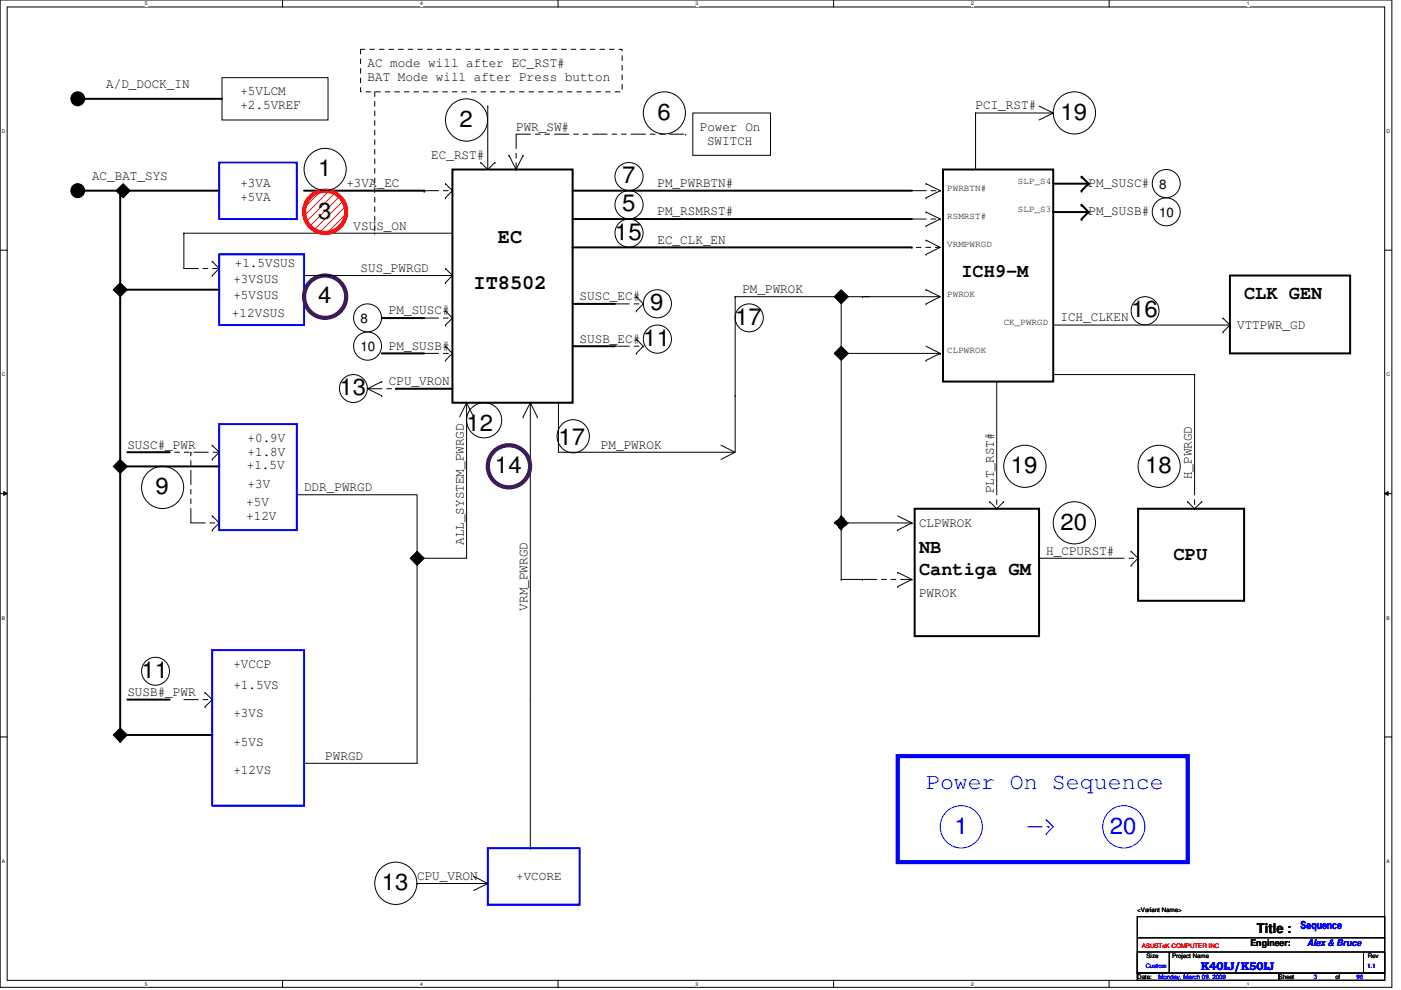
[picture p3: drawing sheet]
<svg xmlns="http://www.w3.org/2000/svg" width="297mm" height="210mm" viewBox="0 0 297 210" stroke-linecap="round" stroke-linejoin="round" font-family="sans-serif">
<path d="M0 0h295.1v209.3h-295.1zM1.5 1.5h292.1v206.4h-292.1z" fill="none" stroke="#000" stroke-width=".21"/>
<g fill="#fff">
<path d="M30.7 .2h.6v1.2h-.6z"/>
<path d="M30.7 208h.6v1.2h-.6z"/>
</g>
<path d="M59.9 0v1.5M59.9 207.9v1.4" fill="none" stroke="#000" stroke-width=".21"/>
<g fill="#fff">
<path d="M89.1 .2h.6v1.2h-.6z"/>
<path d="M89.1 208h.6v1.2h-.6z"/>
</g>
<path d="M118.3 0v1.5M118.3 207.9v1.4" fill="none" stroke="#000" stroke-width=".21"/>
<g fill="#fff">
<path d="M147.5 .2h.6v1.2h-.6z"/>
<path d="M147.5 208h.6v1.2h-.6z"/>
</g>
<path d="M176.7 0v1.5M176.7 207.9v1.4" fill="none" stroke="#000" stroke-width=".21"/>
<g fill="#fff">
<path d="M205.9 .2h.6v1.2h-.6z"/>
<path d="M205.9 208h.6v1.2h-.6z"/>
</g>
<path d="M235.2 0v1.5M235.2 207.9v1.4" fill="none" stroke="#000" stroke-width=".21"/>
<g fill="#fff">
<path d="M264.3 .2h.6v1.2h-.6z"/>
<path d="M264.3 208h.6v1.2h-.6z"/>
<path d="M.4 27.3h.8v1.1h-.8z"/>
<path d="M294 27.3h.7v1.1h-.7z"/>
<path d="M.4 78.8h.8v1.2h-.8z"/>
<path d="M294 78.8h.7v1.2h-.7z"/>
</g>
<path d="M0 53h1.5M293.6 53h1.5" fill="none" stroke="#000" stroke-width=".21"/>
<g fill="#fff">
<path d="M.4 130.4h.7v1.2h-.7z"/>
<path d="M294 130.4h.7v1.2h-.7z"/>
</g>
<path d="M0 104.6h1.5M.8 104.2l.7 .4-.7 .4zM293.6 104.6l.7-.4v.8zM293.6 104.6h1.5" fill="none" stroke="#000" stroke-width=".21"/>
<path d="M.8 104.2l.7 .4-.7 .4zM293.6 104.6l.7-.4v.8z" fill="#000"/>
<g fill="#fff">
<path d="M.4 182h.7v1.2h-.7z"/>
<path d="M294 182h.7v1.2h-.7z"/>
</g>
<g fill="none" stroke="#000" stroke-width=".21">
<path d="M47.1 16.5h22.4v8.9h-22.4zM107.9 32.9h.1M107.9 32.9l1.5 3 1.5-3M110.9 32.9h.1M146.9 24h16.5v8.9h-16.5zM196.3 38.9h.1M196.3 38.9l3 1.5M39 49.4h.1M39 49.4h56.9M39 49.4v7.5M45 55.4h.1M45 55.4l1.5 1.5"/>
<path d="M95.9 49.4h.1M196.3 47.9h.1M199.3 46.4l-3 1.5M178.3 61.4l1.6 1.5-1.6 1.5-1.4-1.5zM178.3 73.4l1.6 1.5-1.6 1.5-1.4-1.5zM182.8 62.9h.1M182.8 62.9h16.5M196.3 76.4h.1M196.3 64.4h.1M196.3 61.4h.1M196.3 73.4l3 1.5M196.3 61.4l3 1.5"/>
<path d="M199.3 74.9h.1M199.3 74.9l-3 1.5M199.3 62.9l-3 1.5M223.3 79.4h.1M223.3 79.4h30M253.3 79.4h.1M253.3 79.4v22.5M211.3 80.9h.1M211.3 80.9v21M62.9 104.9h25.5v56.9M209.8 106.4h.1M209.8 106.4l1.5 1.5 1.5-1.5"/>
<path d="M212.8 106.4h.1M220.3 118.4h.1M220.3 118.4h15M239.8 116.9h.1M239.8 119.9h.1M239.8 116.9l1.5 1.5-1.5 1.5M251.8 106.4h.1M251.8 106.4l1.5 1.5 1.5-1.5M254.8 106.4h.1M190.3 124.4h.1M193.3 122.9l-3 1.5M0 156.3h1.5"/>
<path d="M293.6 156.3h1.5M88.4 187.3h.1M88.4 187.3h15M241.1 194.4h52.5v11.9h-52.5zM241.1 198.8h52.5M293.6 198.8h.1M241.1 201.8h6.8v4.5h-6.8zM241.1 206.3h30v1.6h-30zM248 201.8h41.1M271.1 206.3h22.5v1.6h-22.5zM289.1 201.8h4.5v4.5h-4.5zM289.1 201.8h.1"/>
<circle cx="16.5" cy="20.9" r="1.48"/>
<circle cx="16.5" cy="40.4" r="1.48"/>
</g>
<g fill="#000">
<path d="M178.3 61.4l1.6 1.5-1.6 1.5-1.4-1.5z" fill-rule="evenodd"/>
<path d="M178.3 73.4l1.6 1.5-1.6 1.5-1.4-1.5z" fill-rule="evenodd"/>
<path d="M178.3 109.4l1.6 1.5-1.6 1.5-1.4-1.5z" fill-rule="evenodd"/>
<circle cx="16.5" cy="20.9" r="1.48"/>
<circle cx="16.5" cy="40.4" r="1.48"/>
</g>
<path d="M178.3 109.4l1.6 1.5-1.6 1.5-1.4-1.5z" fill="none" stroke="#000" stroke-width=".21" stroke-dasharray="1 1 1 1 1 1 1 1"/>
<path d="M109.4 28.4v7.5M109.4 35.9h.1M109.4 28.4h36M145.4 28.4h.1M39 56.9h7.5M46.5 56.9h.1M193.3 46.4h6M199.3 46.4h.1M235.3 118.4h6M241.3 118.4h.1" fill="none" stroke="#000" stroke-width=".21" stroke-dasharray="3 1 1 1 1 1"/>
<g fill="none" stroke="#00f" stroke-width=".21">
<path d="M221.8 173.8h.1M221.8 176.8h.1M221.8 173.8l1.5 1.5-1.5 1.5"/>
<circle cx="203.8" cy="175.3" r="4.5"/>
<circle cx="238.3" cy="175.3" r="4.5"/>
</g>
<path d="M223.3 38.9h7.5M229.3 37.5l1.5 1.4M230.8 38.9l-1.5 1.5M16.5 40.4h10.5M64.5 40.4h25.5M121.4 46.4h71.9M223.3 45h7.5M229.3 43.4l1.5 1.6M230.8 45l-1.5 1.4M193.9 107.9h26.4v27h-26.4zM241.3 107.9h22.5v19.5h-22.5zM27 155.8h18" fill="none" stroke="#000" stroke-width=".42"/>
<g fill="#000">
<circle cx="229.3" cy="37.5" r=".21"/>
<circle cx="230.8" cy="38.9" r=".21"/>
<circle cx="90" cy="40.4" r=".21"/>
<circle cx="229.3" cy="40.4" r=".21"/>
<circle cx="229.3" cy="46.4" r=".21"/>
<circle cx="229.3" cy="43.4" r=".21"/>
<circle cx="230.8" cy="45" r=".21"/>
</g>
<path d="M46.5 53.9h18v15h-18zM46.5 89.9h16.4v22.5h-16.4zM45 137.8h19.5v33h-19.5z" fill="none" stroke="#00f" stroke-width=".42"/>
<path d="M190.3 160.3h61.5v22.5h-61.5z" fill="none" stroke="#00f" stroke-width=".89"/>
<path d="M217.9 175.3h4.5M222.4 175.3h.1" fill="none" stroke="#00f" stroke-width=".21" stroke-dasharray="3 1 1 1 1 1"/>
<circle cx="68.9" cy="44.9" r="4.5" fill="#f00"/>
<circle cx="68.9" cy="44.9" r="4.5" fill="none" stroke="#f00" stroke-width=".89"/>
<g fill="none" stroke="#000" stroke-width=".42">
<path d="M17.1 21h30M95.9 35.9h25.5v49.5h-25.5zM199.9 35.9h23.4v45h-23.4zM46.5 40.4h-21v117M121.4 40.4h71.9M121.4 52.5h71.9M260.8 58.4h25.5v16.5h-25.5zM27 61.4h19.5M80.9 67.4h9.1M80.9 74.9h9.1M121.4 64.4h9M121.4 73.4h9"/>
<path d="M27 98.9h19.5M27 95.9h9M83.9 82.4h12M27 148.3h9"/>
</g>
<g fill="#000">
<path d="M24.6 40.4l1.5-1.5 1.5 1.5-1.5 1.6z" fill-rule="evenodd"/>
<path d="M25.5 59.9l1.5 1.5-1.5 1.5-1.5-1.5z" fill-rule="evenodd"/>
<path d="M25.5 97.4l1.5 1.5-1.5 1.5-1.5-1.5z" fill-rule="evenodd"/>
<path d="M88.4 116.9l1.6 1.5-1.6 1.5-1.5-1.5z" fill-rule="evenodd"/>
<path d="M24 155.8l1.5-1.5 1.5 1.5-1.5 1.6z" fill-rule="evenodd"/>
</g>
<g fill="none" stroke="#000" stroke-width=".21">
<path d="M94.4 38.9h.1M94.4 38.9l1.5 1.5-1.5 1.6M101.9 34.5h.1M101.9 34.5l1.5 1.4M103.4 22.5h.1M103.4 22.5v13.4M104.9 34.5h.1M104.9 34.5l-1.5 1.4M206.8 24h.1M206.8 24v11.9M206.8 24h16.5M220.3 22.5l3 1.5-3 1.4"/>
<path d="M223.3 24h.1M24.6 40.4l1.5-1.5 1.5 1.5-1.5 1.6zM25.5 59.9l1.5 1.5-1.5 1.5-1.5-1.5zM45 58.4h.1M46.5 56.9l-1.5 1.5M64.5 58.4h31.4M94.4 42h.1M94.4 59.9h.1M94.4 56.9h.1M94.4 56.9l1.5 1.5M95.9 58.4h.1M95.9 58.4l-1.5 1.5"/>
<path d="M196.3 42h.1M196.3 45h.1M196.3 53.9h.1M196.3 50.9h.1M196.3 45l3 1.4M196.3 50.9l3 1.6-3 1.4M199.3 40.4l-3 1.6M94.4 68.9h.1M94.4 65.9h.1M94.4 76.4h.1M94.4 73.4h.1M94.4 65.9l1.5 1.5-1.5 1.5"/>
<path d="M94.4 73.4l1.5 1.5-1.5 1.5M134.9 65.9h.1M134.9 62.9h.1M134.9 74.9h.1M134.9 71.9h.1M134.9 62.9l1.5 1.5-1.5 1.5M134.9 71.9l1.5 1.5-1.5 1.5M155.9 62.9h.1M155.9 62.9v21M155.9 62.9h28.5M178.3 75.2h.1M178.3 62.9v60"/>
<path d="M178.3 74.9h21M199.3 74.9h.1M223.3 68.9h37.5M259.3 67.4h.1M259.3 70.4h.1M259.3 67.4l1.5 1.5M260.8 68.9h.1M260.8 68.9l-1.5 1.5M25.5 97.4l1.5 1.5-1.5 1.5-1.5-1.5zM45 94.4h.1M45 97.4h.1M45 94.4l1.5 1.5-1.5 1.5"/>
<path d="M80.9 83.9h.1M80.9 80.9h.1M80.9 80.9l-3 1.5 3 1.5M98.9 85.4l-1.5 3M98.9 85.4l1.5 3M98.9 85.4v33h-10.5M110.9 88.4h.1M112.4 85.4h.1M112.4 85.4v94.4M112.4 85.4l-1.5 3M112.4 85.4l1.5 3M113.9 88.4h.1"/>
<path d="M152.9 94.4l3 1.5-3 1.5M155.9 83.9h.1M155.9 83.9v12h-37.5v-10.5M45 109.4h.1M45 112.4h.1M45 109.4l1.5 1.5-1.5 1.5M88.4 116.9l1.6 1.5-1.6 1.5-1.5-1.5zM178.3 110.9h15M190.3 112.4h.1M190.3 109.4l3 1.5M193.3 110.9h.1M193.3 110.9l-3 1.5"/>
<path d="M178.3 122.9h.1M178.3 122.9h4.5M182.8 122.9h.1M190.3 121.4h.1M190.3 121.4l3 1.5M24 155.8l1.5-1.5 1.5 1.5-1.5 1.6zM43.5 146.9h.1M43.5 149.9h.1M43.5 146.9l1.5 1.4-1.5 1.6M64.5 161.8h23.9M112.4 179.8h.1M100.4 185.8l3 1.5-3 1.5"/>
<circle cx="68.9" cy="35.9" r="4.5"/>
<circle cx="98.9" cy="25.4" r="4.5"/>
<circle cx="133.4" cy="37.4" r="2.98"/>
<circle cx="140.9" cy="23.9" r="4.5"/>
<circle cx="227.8" cy="23.9" r="4.5"/>
<circle cx="247.3" cy="38.9" r="2.97"/>
<circle cx="133.4" cy="43.4" r="2.99"/>
<circle cx="133.4" cy="49.4" r="2.99"/>
<circle cx="247.3" cy="44.9" r="2.96"/>
<circle cx="77.9" cy="73.4" r="2.97"/>
<circle cx="77.9" cy="67.4" r="2.96"/>
<circle cx="139.4" cy="64.4" r="2.99"/>
<circle cx="139.4" cy="71.9" r="2.99"/>
<circle cx="158.9" cy="67.4" r="2.98"/>
<circle cx="242.8" cy="65.9" r="2.97"/>
<circle cx="74.9" cy="82.4" r="2.96"/>
<circle cx="102.7" cy="89.1" r="3.7"/>
<circle cx="121.5" cy="92.5" r="3.5"/>
<circle cx="217.3" cy="98.9" r="4.5"/>
<circle cx="245.8" cy="98.9" r="4.5"/>
<circle cx="34.5" cy="103.4" r="4.5"/>
<circle cx="227.8" cy="110.8" r="4.5"/>
<circle cx="33" cy="142.3" r="2.96"/>
<circle cx="83.9" cy="187.3" r="4.5"/>
</g>
<g fill="none" stroke="#000" stroke-width=".21" stroke-dasharray="3 1 1 1 1 1">
<path d="M90 40.4h5.9M95.9 40.4h.1M193.3 40.4h6M199.3 40.4h.1M90 67.4h5.9M90 74.9h5.9M95.9 67.4h.1M95.9 74.9h.1M130.4 64.4h6M130.4 73.4h6M136.4 64.4h.1M136.4 73.4h.1"/>
<path d="M33 95.9h13.5M40.5 95.9h.1M46.5 95.9h.1M77.9 82.4h6M83.9 82.4h.1M40.5 110.9h6M40.5 110.9v-15M46.5 110.9h.1M211.3 101.9v6M211.3 107.9h.1M253.3 101.9v6M253.3 107.9h.1"/>
<path d="M182.8 122.9h10.5M193.3 122.9h.1M39 148.3h6M45 148.3h.1"/>
</g>
<path d="M46.5 34.5h16.4v11.9h-16.4zM103.4 179.8h19.5v12h-19.5z" fill="none" stroke="#00f" stroke-width=".42"/>
<path d="M76.5 10.5h55.4v9h-55.4zM79.5 19.5v29.9M79.5 49.4h.1M193.3 52.5h.1M199.3 52.5h-6" fill="none" stroke="#000" stroke-width=".21" stroke-dasharray="1 1 1 1 1 1 1 1"/>
<g fill="none" stroke="#400040" stroke-width=".89">
<circle cx="68.9" cy="62.9" r="4.5"/>
<circle cx="107.9" cy="98.9" r="4.5"/>
</g>
<circle cx="121.4" cy="52.5" r=".21" fill="#000"/>
<g font-size="4.9">
<text x="97.4" y="26.9">2</text>
<text x="139.4" y="25.4">6</text>
<text x="224.8" y="25.4">19</text>
<text x="67.5" y="37.3">1</text>
<text x="131.9" y="38.9">7</text>
<text x="67.5" y="46.4">3</text>
<text x="131.9" y="44.8">5</text>
<text x="130.4" y="50.8">15</text>
<text x="67.5" y="64.3">4</text>
<text x="137.9" y="65.8">9</text>
<text x="155.9" y="68.8">17</text>
<text x="239.8" y="67.3">16</text>
<text x="136.4" y="73.3">11</text>
<text x="72" y="83.8">13</text>
<text x="98.9" y="91.3">12</text>
<text x="118.4" y="94.3">17</text>
<text x="104.9" y="100.3">14</text>
<text x="214.3" y="100.3">19</text>
<text x="242.8" y="100.3">18</text>
<text x="33" y="104.8">9</text>
<text x="224.8" y="112.3">20</text>
<text x="30" y="143.8">11</text>
<text x="80.9" y="188.7">13</text>
</g>
<g font-size="4.9" fill="#00f">
<text x="196.3" y="167.2">Power On Sequence</text>
<text x="202.3" y="176.7">1</text>
<text x="235.3" y="176.7">20</text>
</g>
<g font-size="4.3">
<text x="105.6" y="51.5">EC</text>
<text x="100.4" y="61.3">IT8502</text>
</g>
<g font-size="4">
<text x="203.8" y="58.8">ICH9-M</text>
<text x="263.8" y="63.3">CLK GEN</text>
<text x="194.9" y="117.3">NB</text>
<text x="248.8" y="118.7">CPU</text>
<text x="194.9" y="121.9">Cantiga GM</text>
</g>
<g font-size="2.8">
<text x="77.9" y="14.2">AC mode will after EC_RST#</text>
<text x="77.9" y="17.2">BAT Mode will after Press button</text>
<text x="22.5" y="18.7">A/D_DOCK_IN</text>
<text x="51" y="23.2">+2.5VREF</text>
<text x="51" y="20.2">+5VLCM</text>
<text x="206.8" y="23.2">PCI_RST#</text>
<text x="109.4" y="27.7">PWR_SW#</text>
<text x="148.4" y="27.7">Power On</text>
<text x="91.4" y="33.7">EC_RST#</text>
<text x="149.9" y="30.7">SWITCH</text>
<text x="19.5" y="38.2">AC_BAT_SYS</text>
<text x="51" y="39.7">+3VA</text>
<text x="73.4" y="39.7">+3VA_EC</text>
<text x="139.4" y="39.7">PM_PWRBTN#</text>
<text x="230.8" y="39.7">PM_SUSC#</text>
<text x="245.8" y="40">8</text>
<text x="51" y="42.7">+5VA</text>
<text x="139.4" y="45.7">PM_RSMRST#</text>
<text x="230.8" y="45.7">PM_SUSB#</text>
<text x="245.8" y="46">10</text>
<text x="75" y="48.7">VSUS_ON</text>
<text x="139.4" y="51.7">EC_CLK_EN</text>
<text x="49.5" y="59.9">+3VSUS</text>
<text x="49.8" y="56.6">+1.5VSUS</text>
<text x="76.5" y="57.7">SUS_PWRGD</text>
<text x="49.5" y="63.5">+5VSUS</text>
<text x="122.9" y="63.7">SUSC_EC#</text>
<text x="157.4" y="62.2">PM_PWROK</text>
<text x="49.2" y="67.3">+12VSUS</text>
<text x="76.5" y="68.5">8</text>
<text x="82.5" y="66.7">PM_SUSC#</text>
<text x="224.8" y="68.2">ICH_CLKEN</text>
<text x="262.3" y="69.7">VTTPWR_GD</text>
<text x="76.5" y="74.5">10</text>
<text x="82.5" y="74.2">PM_SUSB#</text>
<text x="122.9" y="72.6">SUSB_EC#</text>
<text x="82.5" y="81.7">CPU_VRON</text>
<text x="27" y="95.1">SUSC#_PWR</text>
<text x="52.5" y="93.6">+0.9V</text>
<text x="127.4" y="95.1">PM_PWROK</text>
<text x="52.3" y="99.5">+1.5V</text>
<text x="52.5" y="96.6">+1.8V</text>
<text x="252.7" y="101.6" transform="rotate(-90 252.7 101.6)">H_PWRGD</text>
<text x="52.2" y="107.3">+5V</text>
<text x="52.5" y="103.5">+3V</text>
<text x="64.5" y="104.1">DDR_PWRGD</text>
<text x="210.7" y="104.6" transform="rotate(-90 210.7 104.6)">PLT_RST#</text>
<text x="52.2" y="110.3">+12V</text>
<text x="194.9" y="111.6">CLPWROK</text>
<text x="98.3" y="115.5" transform="rotate(-90 98.3 115.5)">ALL_SYSTEM_PWRGD</text>
<text x="221.8" y="117.6">H_CPURST#</text>
<text x="111.8" y="129.5" transform="rotate(-90 111.8 129.5)">VRM_PWRGD</text>
<text x="194.9" y="126.6">PWROK</text>
<text x="49.5" y="141.6">+VCCP</text>
<text x="27" y="147.6">SUSB#_PWR</text>
<text x="49.5" y="146.1">+1.5VS</text>
<text x="49.5" y="152.1">+3VS</text>
<text x="49.5" y="158.1">+5VS</text>
<text x="69" y="161.1">PWRGD</text>
<text x="49.5" y="164.1">+12VS</text>
<text x="88.4" y="186.6">CPU_VRON</text>
<text x="266.5" y="197.7">Title :</text>
</g>
<text font-size="2.7" x="109.4" y="186.5">+VCORE</text>
<g font-size="2.4" fill="#00f">
<text x="275.8" y="197.1">Sequence</text>
<text x="254.6" y="205.6">K40IJ/K50IJ</text>
</g>
<g font-size="1.9">
<text x="200.8" y="40.5">PWRBTN#</text>
<text x="215.8" y="39">SLP_S4</text>
<text x="200.8" y="46.5">RSMRST#</text>
<text x="215.8" y="45">SLP_S3</text>
<text x="200.8" y="52.5">VRMPWRGD</text>
<text x="200.8" y="62.9">PWROK</text>
<text x="212.8" y="69">CK_PWRGD</text>
<text x="200.8" y="74.9">CLPWROK</text>
<text x="265.1" y="200.7">Engineer:</text>
</g>
<text font-size="1.9" fill="#00f" x="277.1" y="200.6">Alex &amp; Bruce</text>
<g font-size="1.3">
<text x="241.1" y="193.3">&lt;Variant Name&gt;</text>
<text x="243.1" y="203">Size</text>
<text x="248.5" y="203">Project Name</text>
<text x="290" y="203.2">Rev</text>
<text x="241.1" y="207.5">Date:</text>
<text x="271.1" y="207.5">Sheet</text>
<text x="283.1" y="207.5">of</text>
</g>
<text font-size="1.3" fill="#f00" x="242.1" y="200.9">ASUSTeK COMPUTER INC</text>
<g font-size="1.3" fill="#00f">
<text x="242.9" y="205.1">Custom</text>
<text x="245.7" y="207.5">Monday, March 09, 2009</text>
<text x="278.6" y="207.5">3</text>
<text x="287.6" y="207.5">96</text>
<text x="289.9" y="205.3">1.1</text>
</g>
<g font-size="1.1">
<text x="30.7" y="1.1">5</text>
<text x="89.1" y="1.1">4</text>
<text x="147.5" y="1.1">3</text>
<text x="205.9" y="1.1">2</text>
<text x="264.3" y="1.1">1</text>
<text x=".4" y="28.2">D</text>
<text x="294" y="28.2">D</text>
<text x=".4" y="79.8">C</text>
<text x="294" y="79.8">C</text>
<text x=".4" y="131.4">B</text>
<text x="294" y="131.4">B</text>
<text x=".4" y="183">A</text>
<text x="294" y="183">A</text>
<text x="30.7" y="209">5</text>
<text x="89.1" y="209">4</text>
<text x="147.5" y="209">3</text>
<text x="205.9" y="209">2</text>
<text x="264.3" y="209">1</text>
</g>
</svg>
